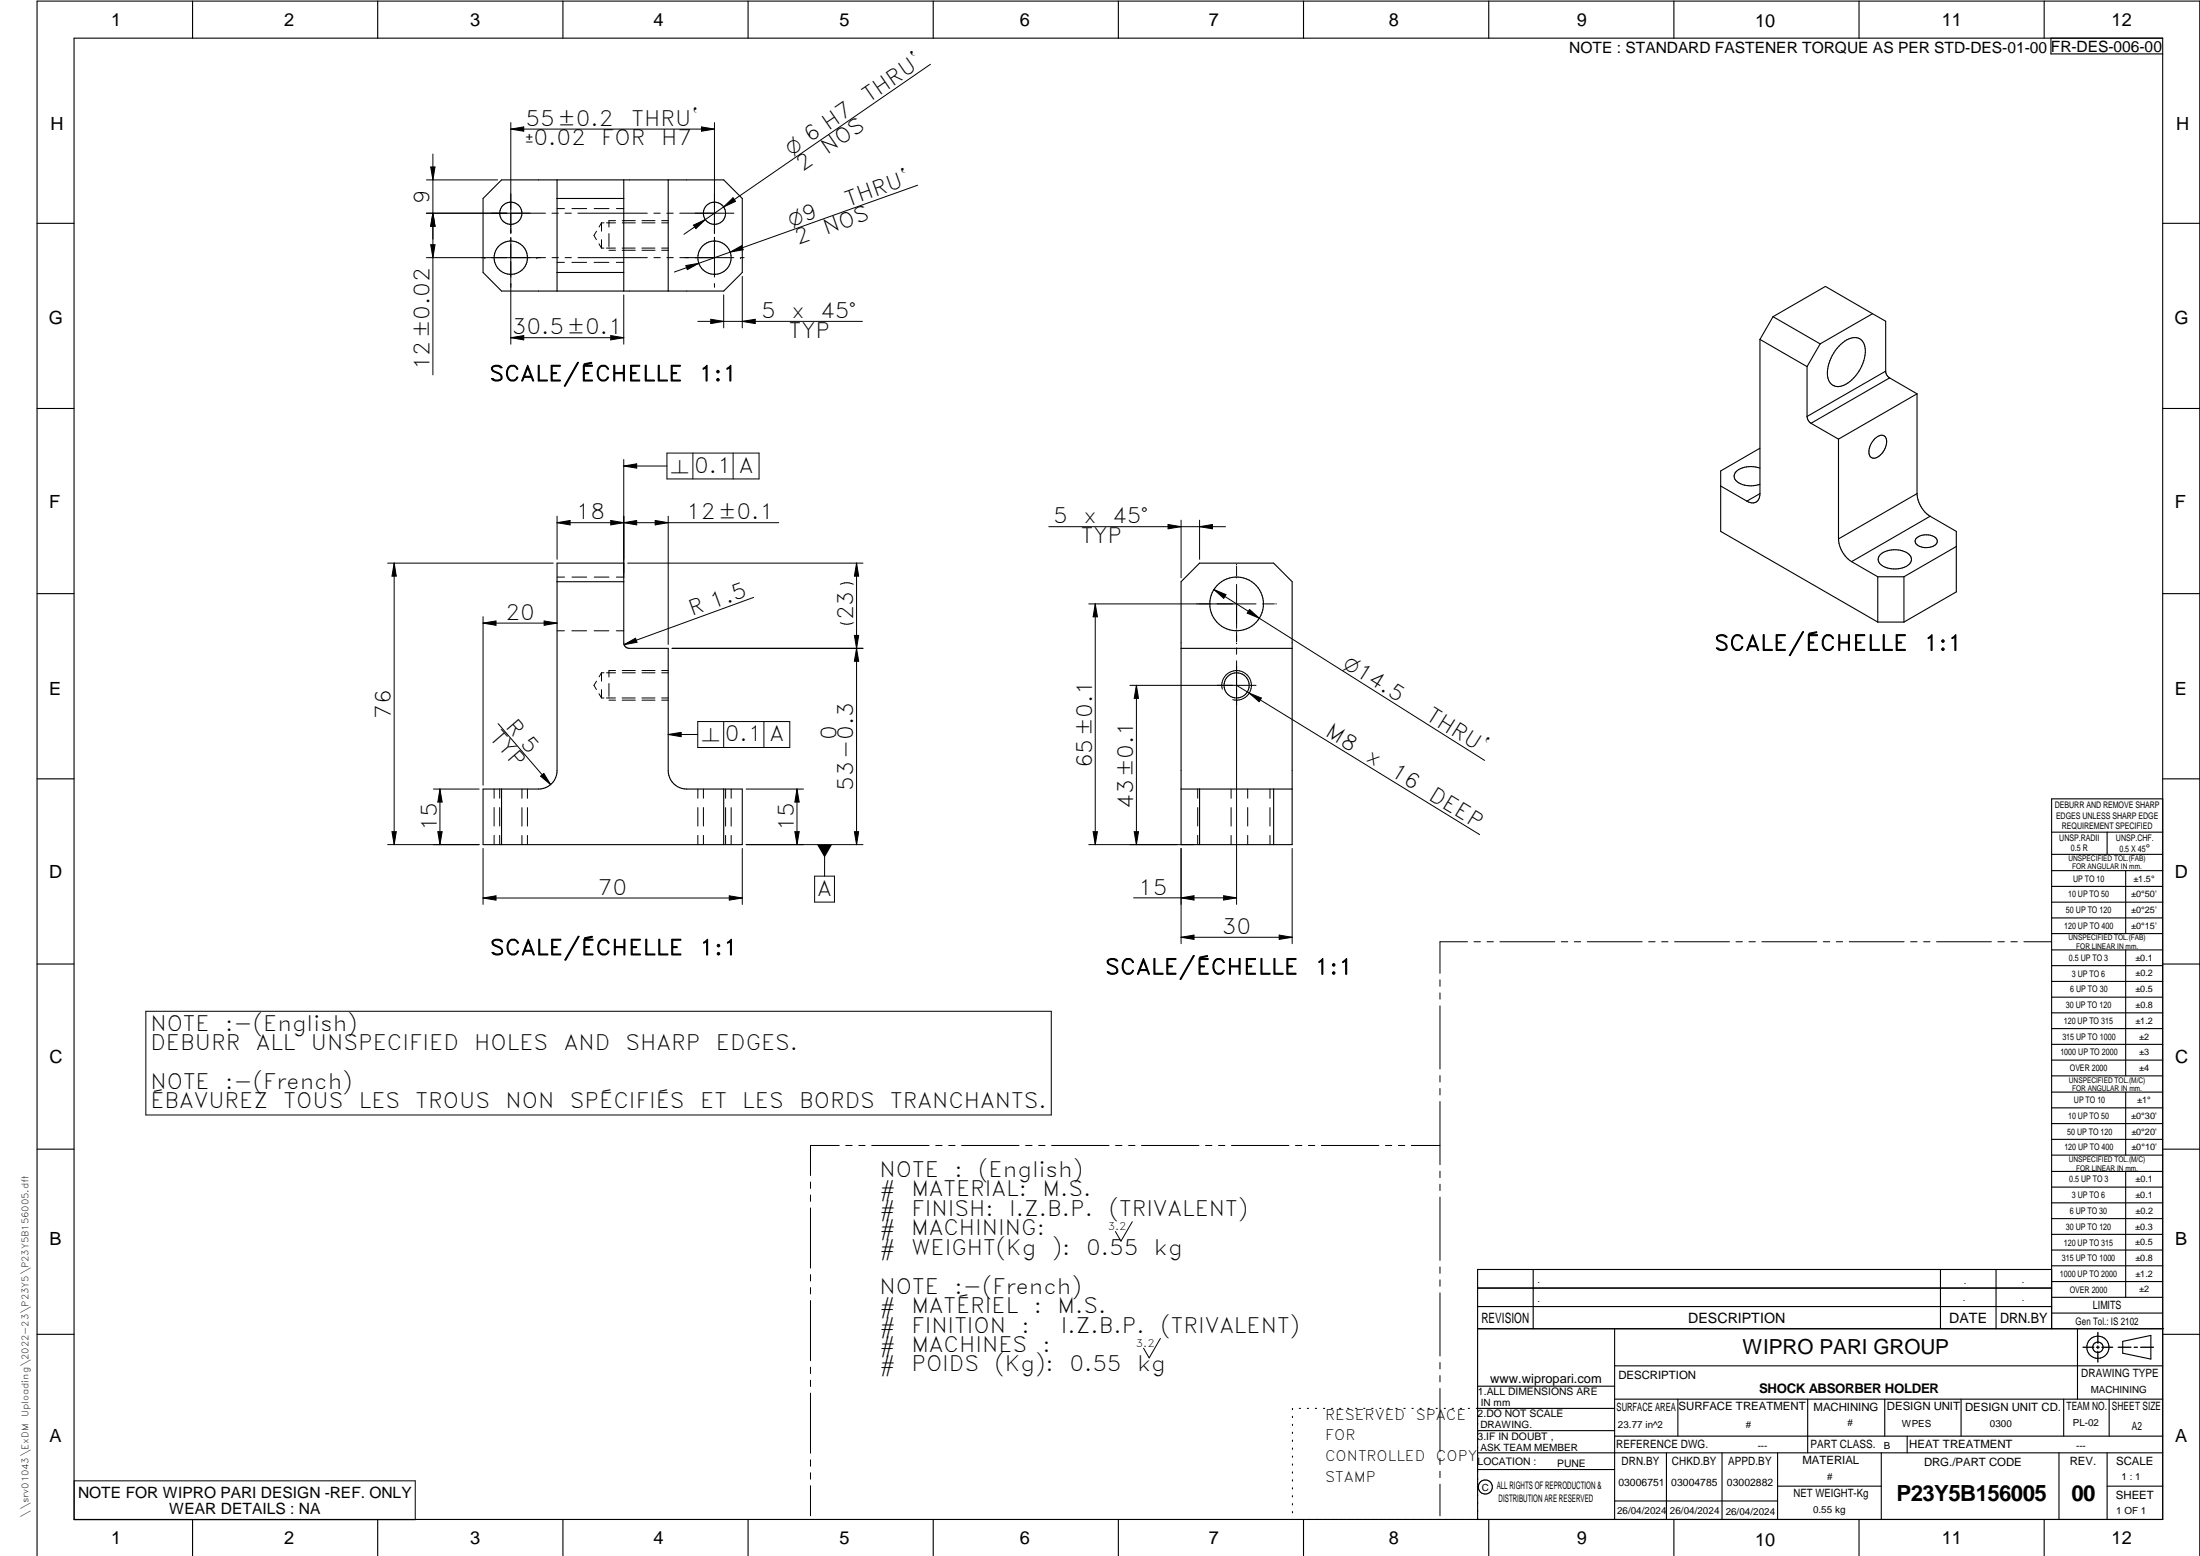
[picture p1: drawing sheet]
<svg xmlns="http://www.w3.org/2000/svg" width="594mm" height="420mm" viewBox="0 0 594 420" stroke-linecap="round" stroke-linejoin="round" font-family="sans-serif">
<g fill="none" stroke="#000" stroke-width=".3">
<path d="M20 10.3h564v400h-564zM52 .3v10M102 .3v10M152 .3v10M202 .3v10M252 .3v10M302 .3v10M352 .3v10M402 .3v10M452 .3v10M502 .3v10M552 .3v10"/>
<path d="M553.8 10.3v4.3h30.2M135.4 48.6h60l5 5v20l-5 5h-60l-5-5v-20zM150.4 53.6h18M150.4 48.6v30M168.4 53.6v25M168.4 48.6v5M180.4 48.6v30M10 60.3h10M150.4 73.6h18M584 60.3h10M475.2 91.7v41.6M475.2 91.7l12.8 7.3"/>
<path d="M478.8 85.5l-3.6 6.2M478.8 85.5l12.7 7.4M488 99v13.5M491.5 92.9l-3.5 6.1M497.1 93a4.6 4.6 0 0 1 5.1-1.5 4.7 4.7 0 0 1 1.3 5.2 10.3 10.3 0 0 1-6.7 7.7 2.99 2.99 0 0 1-3.3-3.5 11.5 11.5 0 0 1 3.6-7.9zM505.6 84.7l-14.1 8.2M505.6 84.7l3.6 2v13.5M505.6 84.7l-12.7-7.4-14.1 8.2M10 110.3h10M488 112.5l.2 .9 .8 .9M489 114.3l7.5 4.3M496.5 118.6v26.9"/>
<path d="M506.3 118.4a1.84 1.84 0 0 1 2.9-.3 4.5 4.5 0 0 1-3.2 5.6 1.62 1.62 0 0 1-1.3-2.1l.4-1.5zM509.2 100.2l-21.2 12.3M509.2 100.2l.4 1.2 .7 .6M510.3 102l7.4 4.3M510.3 102l-21.3 12.3M517.7 106.3v27M517.7 106.3l-21.2 12.3M584 110.3h10M464.6 131.2l7.1 4.1M475.2 126.4a6.3 6.3 0 0 0-6.7 1.3 2.02 2.02 0 0 0 1.5 2.9 7.3 7.3 0 0 0 5.2 .2M475.2 133.3l-3.5 2M475.2 133.3a2.15 2.15 0 0 1-1 2.3 2.15 2.15 0 0 1-2.5-.3"/>
<path d="M475.2 121l-10.6 6.2v16.3l42.5 24.5M517.7 133.3a7.9 7.9 0 0 0 3.5 6.1M517.7 133.3l-21.2 12.2M521.2 139.4l-21.2 12.3M521.2 139.4l7.1 4.1v16.3l-14.2 8.2M150.4 152.1h18v21.5l.2 .6 .7 .7 .6 .2h10.5v33a5 5 0 0 0 5 5h15v15h-70v-15h15a5 5 0 0 0 5-5zM150.4 157.1h18M323.9 152.1h20l5 5v71h-30v-71zM496.5 145.5a7.9 7.9 0 0 0 3.5 6.2M500 151.7l7.1 4M507.1 155.7h7M507.1 155.7v12.3"/>
<path d="M507.8 149.7a6.3 6.3 0 0 1 8 .3 1.9 1.9 0 0 1-1.1 3 6.5 6.5 0 0 1-7.2-.9l-.3-.7v-.7zM514.1 155.7v12.3M517.7 145.2a4.2 4.2 0 0 1 5.3 .4 1.47 1.47 0 0 1-1.3 2 4 4 0 0 1-4.5-1v-.6zM528.3 147.6l-14.2 8.1M10 160.3h10M318.9 175.1h30M507.1 168h7M584 160.3h10M10 210.3h10M135.4 213.1v15M195.4 213.1v15M318.9 213.1h30"/>
<path d="M323.9 213.1v15M343.9 213.1v15M584 215.7h-30v143.1M584 210.3h10M554 230.7h30M554 224.7h30M554 235.1h30M554 239.4h30M569 224.7v6M574 235.1v17M554 243.6h30M554 247.9h30"/>
<path d="M554 252.1h30M554 256.5h30M574 256.5v34M10 260.3h10M554 260.8h30M554 265h30M554 269.3h30M554 273.5h30M554 277.7h30M584 260.3h10M554 282h30M554 286.3h30"/>
<path d="M554 290.5h30M554 294.9h30M554 299.1h30M574 294.9v17M10 310.3h10M554 303.4h30M554 307.7h30M554 311.9h30M554 316.3h30M574 316.3v34M584 310.3h10M554 320.5h30"/>
<path d="M554 324.8h30M554 329.1h30M554 333.3h30M554 337.5h30M399 358.8h185.3M399 352.8h155M399 347.8h155M414 342.8v16M436 358.8v51.5M524 342.8v16M539 342.8v16M554 342.8h-155v67.5"/>
<path d="M554 341.8h30M554 346.1h30M554 350.3h30M554 354.6h30M561 358.8v19M10 360.3h10M399 374.3h37M436 368.8h148M436 377.8h148M453.1 377.8v10M488.1 377.8v14.5M508.9 377.8v10"/>
<path d="M529.6 377.8v10M557.3 377.8v10M569.5 377.8v10M573.2 362.2l7.6-1.6v6.4l-7.6-1.6zM584 360.3h10M349 380.3v.3M349 382.4v.4M349 384.6v.3M349 386.7v.4M349 388.9v.3M349 391v.4M349 393.2v.3"/>
<path d="M349 395.3v.3M349 397.4v.4M349 399.6v.3M350.9 380.3h.3M353 380.3h.3M355.2 380.3h.3M357.4 380.3h.3M359.6 380.3h.3M361.7 380.3h.3M363.9 380.3h.3M366.1 380.3h.3M368.3 380.3h.3"/>
<path d="M370.4 380.3h.3M372.6 380.3h.3M374.8 380.3h.3M376.9 380.3h.4M379.1 380.3h.3M381.3 380.3h.3M383.4 380.3h.4M385.6 380.3h.4M387.8 380.3h.3M390 380.3h.3M392.1 380.3h.4M394.3 380.3h.4"/>
<path d="M396.5 380.3h.3M399 396.8h37M399 392.3h185M399 386.3h37M436 387.8h148M436 380.3h-37.3M450 392.3v18M465 392.3v18M480 392.3v18M508 392.3v18M515 387.8v4.5M556 392.3v18"/>
<path d="M569 392.3v18M52 410.3v9.8M102 410.3v9.8M152 410.3v9.8M202 410.3v9.8M252 410.3v9.8M302 410.3v9.8M349 401.7v.4M349 403.9v.3M349 406v.4M349 408.2v.3M352 410.3v9.8"/>
<path d="M402 410.3v9.8M436 405.3h44M452 410.3v9.8M480 401.3h28M502 410.3v9.8M552 410.3v9.8M569 401.3h15M10 420.1v-419.8h584v419.8"/>
<circle cx="137.9" cy="57.6" r="3"/>
<circle cx="192.9" cy="57.6" r="3"/>
<circle cx="137.9" cy="69.6" r="4.5"/>
<circle cx="192.9" cy="69.6" r="4.5"/>
<circle cx="333.9" cy="163.1" r="7.3"/>
<circle cx="333.9" cy="185.1" r="3.4"/>
<circle cx="566.5" cy="363.8" r="1.4"/>
<circle cx="566.5" cy="363.8" r="3"/>
<circle cx="401.1" cy="401.5" r="1.91"/>
</g>
<g fill="none" stroke="#000" stroke-width=".27">
<path d="M251.3 17.4l-66.6 45.9M137.9 33.1v30M137.9 34.9l3.5-.6v1.1zM137.9 34.9h55M189.4 34.3l3.5 .6-3.5 .5zM192.9 33.1v30M115.1 48.6h19.3M116.3 45.1h1.2l-.6 3.5zM116.9 41.6v59.6M116.9 57.6l.6 3.5h-1.2zM147.3 57.6h-32.2M149 57.6h1.8"/>
<path d="M150.4 56.3h2M152.6 57.6h1.7M154.4 56.3h4M156.1 57.6h18.7M160.5 56.3h3.9M166.2 59.6h-1.8v1.7M166.4 56.3h2M168 59.6h3.5M173.3 59.6h3.6M176.6 57.6h1.7M178.7 59.6h1.7M180.1 57.6h1.7"/>
<path d="M183.6 57.6h14.6M195.4 55.9l2.5-2.5 .7 1zM247.8 50l-65.7 23.4M115.1 69.6h32.2M116.3 66.1h1.2l-.6 3.5zM130.9 69.6h.1M137.9 62.6h.1M137.9 76.6h.1M137.9 64.1v28.8M144.9 69.6h.1M149.1 69.6h1.7M150.4 70.8h2"/>
<path d="M152.6 69.6h1.7M154.4 70.8h4M156.1 69.6h18.7M160.4 70.8h4M161.1 62.4l-.7 1.2 .7 1.1M161.7 65.8l.7 1.2M162.4 60.2v2.2M162.4 64.7v2.3M162.4 67h.7M162.4 60.2l-.6 1.1M162.4 60.2h.7M163.8 60.2h2.4"/>
<path d="M164.4 67.6h1.8M164.4 63.1v3.5M166.2 67h-2.4M166.4 70.8h2M168 67h3.5M168 60.2h3.5M168 67.6h3.5M168.4 79.6v13.3M173.3 67h3.6M173.3 60.2h3.6M173.3 67.6h3.6M176.6 69.6h1.7"/>
<path d="M178.7 67h1.7M178.7 60.2h1.7M178.7 67.6h1.7M180.1 69.6h1.7M183.6 69.6h14.6M185.2 71.7l3.5-.6-3.1 1.7zM187.3 60.8l3.2-1.5-2.6 2.4zM192.9 64.1v10.7M192.9 62.6h.1M192.9 76.6h.1M192.9 76.7v.7M192.9 77.5v.1"/>
<path d="M195.4 79.6v8.9M197.2 68.1l3.1-1.8 .4 1.1zM199.9 69.6h.1M200.1 69.6h.7M200.4 74.6v13.9M200.9 69.6h.1M137.9 91.2h30.5M137.9 91.2l3.5-.6v1.2zM164.9 90.6l3.5 .6-3.5 .6zM188.4 86.8h44.5M191.9 86.2l3.5 .6-3.5 .6zM200.4 86.8l3.5-.6v1.2z"/>
<path d="M150.4 139.4v11.6M168.4 125.8l3.5-.6v1.2zM168.4 124.1v31.9M168.4 125.8h11.7M180.1 122.3h24.9v7h-24.9zM180.4 139.4v34.6M187.1 122.3v7M198 122.3v7M104.7 152.1h44.7M106.4 152.1l.6 3.5h-1.2zM106.4 152.1v76M150.4 141.1l3.5-.6v1.2z"/>
<path d="M150.4 141.1h59.9M150.4 155.8h2M154.4 155.8h4M160.5 155.8h3.9M164.9 140.5l7 1.2v-1.2l-7 1.2zM166.4 155.8h2M169.5 152.1h63.5M176.9 140.5l3.5 .6-3.5 .6zM230.4 157.8l-1.7-.4-1.8 .4M231.3 152.1l.6 3.5h-1.2zM231.3 152.1v76M283.2 142.2h47.7"/>
<path d="M315.4 141.6l3.5 .6-3.5 .6zM318.9 140.5v15.5M323.9 140.5v10.5M323.9 142.2l3.5-.6v1.2zM327.8 159.2l73.1 46.1M327.8 159.2l3.3 1.4-.7 1zM333.9 152.3v.2M333.9 152.8v2.8M333.9 155.9v.2M333.9 157.8v11.9M130.4 168.3h20M130.4 168.3l3.5-.6v1.1z"/>
<path d="M130.4 166.5v45.5M146.9 167.7l3.5 .6-3.5 .5zM150.4 170.3h2M154.4 170.3h4M160.4 170.3h4M166.4 170.3h2M168.5 174.1l3.1-1.8 .4 1.1zM181.5 175.1h51.5M203.5 161.3l-35 12.8M230.4 168.1l-1.7 .5-1.8-.5M230.7 171.6h1.2l-.6 3.5zM231.3 175.1l.6 3.5h-1.2z"/>
<path d="M294 163.1h45.2M295.8 163.1v65M295.8 163.1l.5 3.5h-1.1zM333.9 170.1v.1M333.9 170.6v2.7M333.9 173.7v.1M333.9 174.9v1.8M333.9 178.4v65.8M337.4 164.6l2.7 2.3-3.3-1.3zM340.9 163.1h.2M341.4 163.1h2.7M344.5 163.1h.2"/>
<path d="M134.5 195.4l14.2 16.5M161.1 183.9l-.7 1.2 .7 1.1M161.7 187.3l.7 1.2M162.4 181.7v2.2M162.4 186.2v2.3M162.4 188.5h.7M162.4 181.7l-.6 1.1M162.4 181.7h.7M163.8 188.5h2.4M163.8 181.7h2.4M164.4 189.1h1.8M164.4 184.6v3.4"/>
<path d="M166.2 181.1h-1.8v1.7M168 188.5h3.5M168 181.7h3.5M168 189.1h3.5M168 181.1h3.5M173.3 188.5h3.6M173.3 181.7h3.6M173.3 189.1h3.6M173.3 181.1h3.6M178.7 188.5h1.7M178.7 181.7h1.7M178.7 189.1h1.7"/>
<path d="M178.7 181.1h1.7M180.4 198.3h8M180.4 198.3l3.5-.5v1.1zM188.4 194.8h24.9v7h-24.9zM195.4 194.8v7M206.3 194.8v7M305.1 185.1h34.1M306.9 185.1v43M306.9 185.1l.5 3.5h-1.1zM330.1 186.1a4 4 0 0 1 3.5-5 4 4 0 0 1 4.3 4.3 4 4 0 0 1-5 3.5M333.9 185.1l65.7 40.3M337.3 187.2l3.3 1.3-.6 1z"/>
<path d="M117 213.1h12.4M118.8 213.1v15M118.8 213.1l.6 3.5h-1.2zM133.4 213.1v2.4M133.4 218.1v5M134.9 213.1v2.4M134.9 218.1v5M140.9 213.1v2.5M140.9 218.1v5M142.4 213.1v2.5M142.4 218.1v5M146 209.6l.8-.8 1.9 3.1z"/>
<path d="M188.4 213.1v2.4M188.4 218.1v5M189.9 213.1v2.4M189.9 218.1v5M195.9 213.1v2.5M195.9 218.1v5M197.4 213.1v2.5M197.4 218.1v5M201.5 213.1h15.5M215.2 213.1v15M215.2 213.1l.6 3.5h-1.2zM323.4 213.1v2.4"/>
<path d="M323.4 218.1v5M332.4 213.1v2.5M332.4 218.1v5M336.9 213.1v2.4M336.9 218.1v5M342.9 213.1v2.5M342.9 218.1v5M104.7 228.1h24.7M105.8 224.6h1.2l-.6 3.5zM118.2 224.6h1.2l-.6 3.5zM130.4 229.1v15.1M133.4 225.6v2.5"/>
<path d="M134.9 225.6v2.5M140.9 225.6v2.5M142.4 225.6v2.5M188.4 225.6v2.5M189.9 225.6v2.5M195.9 225.6v2.5M197.4 225.6v2.5M200.4 229.1v15.1M201.5 228.1h31.5M214.6 224.6h1.2l-.6 3.5zM220 236.6h5.3v7h-5.3zM222.7 228.1v8.5"/>
<path d="M230.7 224.6h1.2l-.6 3.5zM294 228.1h28.4M295.2 224.6h1.1l-.5 3.5zM306.3 224.6h1.1l-.5 3.5zM318.9 229.1v25.7M323.4 225.6v2.5M332.4 225.6v2.5M336.9 225.6v2.5M342.9 225.6v2.5M348.9 229.1v25.7M130.4 242.5h70M130.4 242.5l3.5-.6v1.2z"/>
<path d="M196.9 241.9l3.5 .6-3.5 .6zM306.1 242.4h27.8M318.9 253.1l3.5-.6v1.2zM318.9 253.1h30M318.9 242.4l3.5-.5v1.1zM330.4 241.9l3.5 .5-3.5 .6zM345.4 252.5l3.5 .6-3.5 .6zM396.3 254.3h-7.5v8.5M398 254.3h1.8M401.5 254.3h1.8M405 254.3h14.9M421.6 254.3h1.7"/>
<path d="M425.1 254.3h1.7M428.6 254.3h14.8M445.2 254.3h1.7M448.7 254.3h1.7M452.2 254.3h14.8M468.8 254.3h1.7M472.3 254.3h1.7M475.8 254.3h14.8M492.4 254.3h1.7M495.9 254.3h1.7M499.4 254.3h14.8M515.9 254.3h1.8"/>
<path d="M519.4 254.3h1.8M522.9 254.3h14.9M539.5 254.3h1.7M543 254.3h1.7M546.5 254.3h7.4M39.4 273.1h244.5v28h-244.5zM388.8 264.6v1.7M388.8 268.1v1.7M388.8 271.6v17M388.8 290.4v1.8M388.8 293.9v1.8M388.8 297.4v17.1"/>
<path d="M218.9 319.2v1.7M226.6 309.3h-7.7v8.1M228.4 309.3h1.7M231.9 309.3h1.7M235.4 309.3h15.5M252.7 309.3h1.7M256.2 309.3h1.7M259.7 309.3h15.5M277 309.3h1.7M280.5 309.3h1.7M284 309.3h15.5M301.2 309.3h1.8"/>
<path d="M304.8 309.3h1.7M308.2 309.3h15.6M325.5 309.3h1.8M329 309.3h1.8M332.5 309.3h15.6M349.8 309.3h1.8M353.3 309.3h1.7M356.8 309.3h15.5M374.1 309.3h1.7M377.6 309.3h1.7M381.1 309.3h7.7M388.8 316.3v1.7"/>
<path d="M388.8 319.8v1.7M218.9 322.7v1.7M218.9 326.2v16.2M305.7 329.9l-3 5.3-1.5-2.7M388.8 323.3v17M218.9 344.2v1.7M218.9 347.7v1.7M218.9 351.2v16.2M388.8 342.1v1.7M388.8 345.6v1.7M388.8 349.1v17.1M218.9 369.2v1.7"/>
<path d="M218.9 372.7v1.7M218.9 376.2v16.2M313.3 361.4l-3 5.3-1.5-2.7M388.8 367.9v1.8M388.8 371.4v1.7M388.8 374.9v17.1M20 399.9h92.1v10.5h-92.1zM218.9 394.2v1.7M218.9 397.7v1.7M388.8 393.8v1.7M388.8 397.3v1.7M218.9 401.2v8.1"/>
<path d="M388.8 400.8v8.5"/>
</g>
<path d="M566.5 359.8v2.9M562.5 363.8h2.9M566.1 363.8h.8M566.5 363.5v.7M566.5 364.9v2.9M567.6 363.8h2.9M572 363.8h3.4M576.3 363.8h.9M578.1 363.8h3.4" fill="none" stroke="#000" stroke-width=".36"/>
<g fill="#000">
<path d="M137.9 34.9l3.5-.6v1.1zM189.4 34.3l3.5 .6-3.5 .5zM116.3 45.1h1.2l-.6 3.5zM195.4 55.9l2.5-2.5 .7 1zM116.9 57.6l.6 3.5h-1.2zM116.3 66.1h1.2l-.6 3.5zM185.2 71.7l3.5-.6-3.1 1.7zM187.3 60.8l3.2-1.5-2.6 2.4zM197.2 68.1l3.1-1.8 .4 1.1zM137.9 91.2l3.5-.6v1.2zM164.9 90.6l3.5 .6-3.5 .6zM191.9 86.2l3.5 .6-3.5 .6z"/>
<path d="M200.4 86.8l3.5-.6v1.2zM168.4 125.8l3.5-.6v1.2zM106.4 152.1l.6 3.5h-1.2zM150.4 141.1l3.5-.6v1.2zM164.9 140.5l3.5 .6-3.5 .6zM168.4 141.1l3.5-.6v1.2zM176.9 140.5l3.5 .6-3.5 .6zM231.3 152.1l.6 3.5h-1.2zM315.4 141.6l3.5 .6-3.5 .6zM323.9 142.2l3.5-.6v1.2zM130.4 168.3l3.5-.6v1.1zM146.9 167.7l3.5 .6-3.5 .5z"/>
<path d="M168.5 174.1l3.1-1.8 .4 1.1zM231.3 175.1l.6 3.5h-1.2zM230.7 171.6h1.2l-.6 3.5zM295.8 163.1l.5 3.5h-1.1zM327.8 159.2l3.3 1.4-.7 1zM337.4 164.6l2.7 2.3-3.3-1.3zM180.4 198.3l3.5-.5v1.1zM306.9 185.1l.5 3.5h-1.1zM337.3 187.2l3.3 1.3-.6 1zM118.8 213.1l.6 3.5h-1.2zM146 209.6l.8-.8 1.9 3.1zM215.2 213.1l.6 3.5h-1.2z"/>
<path d="M105.8 224.6h1.2l-.6 3.5zM118.2 224.6h1.2l-.6 3.5zM214.6 224.6h1.2l-.6 3.5zM220.6 228.1h4.1l-2 3.5zM230.7 224.6h1.2l-.6 3.5zM295.2 224.6h1.1l-.5 3.5zM306.3 224.6h1.1l-.5 3.5zM130.4 242.5l3.5-.6v1.2zM196.9 241.9l3.5 .6-3.5 .6zM318.9 242.4l3.5-.5v1.1zM318.9 253.1l3.5-.6v1.2zM330.4 241.9l3.5 .5-3.5 .6z"/>
<path d="M345.4 252.5l3.5 .6-3.5 .6z"/>
</g>
<g font-size="6">
<text x="512.1" y="405.2">P23Y5B156005</text>
<text x="559.4" y="405.2">00</text>
</g>
<g font-size="5.7">
<text x="234.6" y="27.8" transform="rotate(-34 234.6 27.8)">THRU`</text>
<text x="141.9" y="34">55±0.2</text>
<text x="170.5" y="34">THRU`</text>
<text x="162.4" y="39.2">FOR</text>
<text x="178.5" y="39.2">H7</text>
<text x="223.4" y="41.9" transform="rotate(-34 223.4 41.9)">NOS</text>
<text x="216.7" y="46.5" transform="rotate(-34 216.7 46.5)">2</text>
<text x="116" y="55.1" transform="rotate(-90 116 55.1)">9</text>
<text x="229" y="55.8" transform="rotate(-20 229 55.8)">THRU`</text>
<text x="223.1" y="63.5" transform="rotate(-20 223.1 63.5)">NOS</text>
<text x="215.4" y="66.2" transform="rotate(-20 215.4 66.2)">2</text>
<text x="205.6" y="85.9">5</text>
<text x="213.7" y="85.9">x</text>
<text x="221.5" y="85.9">45°</text>
<text x="138.2" y="90.3">30.5±0.1</text>
<text x="213" y="91.2">TYP</text>
<text x="116" y="100" transform="rotate(-90 116 100)">12±0.02</text>
<text x="132.1" y="102.9">SCALE/ÉCHELLE</text>
<text x="188.7" y="102.9">1:1</text>
<text x="187.4" y="127.6">0.1 A</text>
<text x="155.5" y="140.3">18</text>
<text x="185.3" y="140.3">12±0.1</text>
<text x="284.4" y="141.3">5</text>
<text x="292.6" y="141.3">x</text>
<text x="300.3" y="141.3">45°</text>
<text x="291.9" y="146.6">TYP</text>
<text x="136.5" y="167.4">20</text>
<text x="186.8" y="166.5" transform="rotate(-20 186.8 166.5)">R 1.5</text>
<text x="230.4" y="167.5" transform="rotate(-90 230.4 167.5)">23</text>
<text x="462.9" y="175.6">SCALE/ÉCHELLE</text>
<text x="519.5" y="175.6">1:1</text>
<text x="105.6" y="194" transform="rotate(-90 105.6 194)">76</text>
<text x="136.3" y="196.2" transform="rotate(49 136.3 196.2)">R 5</text>
<text x="384.8" y="194.1" transform="rotate(32 384.8 194.1)">THRU`</text>
<text x="132" y="199.2" transform="rotate(49 132 199.2)">TYP</text>
<text x="195.8" y="200.1">0.1 A</text>
<text x="225.9" y="199.7" transform="rotate(-90 225.9 199.7)">0</text>
<text x="357.6" y="198.6" transform="rotate(31 357.6 198.6)">M8</text>
<text x="294.9" y="207.4" transform="rotate(-90 294.9 207.4)">65±0.1</text>
<text x="368.5" y="205.3" transform="rotate(31 368.5 205.3)">x</text>
<text x="375.2" y="209.4" transform="rotate(31 375.2 209.4)">16</text>
<text x="230.4" y="213.6" transform="rotate(-90 230.4 213.6)">53-0.3</text>
<text x="385.5" y="215.7" transform="rotate(31 385.5 215.7)">DEEP</text>
<text x="306" y="218.4" transform="rotate(-90 306 218.4)">43±0.1</text>
<text x="117.9" y="224.5" transform="rotate(-90 117.9 224.5)">15</text>
<text x="214.3" y="224.5" transform="rotate(-90 214.3 224.5)">15</text>
<text x="161.5" y="241.6">70</text>
<text x="220.7" y="241.8">A</text>
<text x="307.3" y="241.6">15</text>
<text x="132.3" y="257.9">SCALE/ÉCHELLE</text>
<text x="188.8" y="257.9">1:1</text>
<text x="330" y="252.2">30</text>
<text x="298.4" y="263.1">SCALE/ÉCHELLE</text>
<text x="355" y="263.1">1:1</text>
<text x="40.6" y="278.3">NOTE</text>
<text x="60.8" y="278.3">:-(English)</text>
<text x="40.6" y="283.6">DEBURR</text>
<text x="69.1" y="283.6">ALL</text>
<text x="83.9" y="283.6">UNSPECIFIED</text>
<text x="128.1" y="283.6">HOLES</text>
<text x="152.2" y="283.6">AND</text>
<text x="168.9" y="283.6">SHARP</text>
<text x="193.3" y="283.6">EDGES.</text>
<text x="40.6" y="294.1">NOTE</text>
<text x="40.6" y="299.3">ÉBAVUREZ</text>
<text x="60.8" y="294.1">:-(French)</text>
<text x="76.6" y="299.3">TOUS</text>
<text x="96.9" y="299.3">LES</text>
<text x="112.2" y="299.3">TROUS</text>
<text x="136.5" y="299.3">NON</text>
<text x="153.9" y="299.3">SPÉCIFIÉS</text>
<text x="189" y="299.3">ET</text>
<text x="200.5" y="299.3">LES</text>
<text x="215.8" y="299.3">BORDS</text>
<text x="240.4" y="299.3">TRANCHANTS.</text>
<text x="237.5" y="317.8">NOTE</text>
<text x="257.7" y="317.8">:</text>
<text x="264.2" y="317.8">(English)</text>
<text x="237.5" y="323.1">#</text>
<text x="246.1" y="323.1">MATERIAL:</text>
<text x="281.5" y="323.1">M.S.</text>
<text x="237.5" y="328.3">#</text>
<text x="246.1" y="328.3">FINISH:</text>
<text x="272.5" y="328.3">I.Z.B.P.</text>
<text x="299.4" y="328.3">(TRIVALENT)</text>
<text x="237.5" y="333.6">#</text>
<text x="246.1" y="333.6">MACHINING:</text>
<text x="237.5" y="338.8">#</text>
<text x="246.1" y="338.8">WEIGHT(Kg</text>
<text x="284" y="338.8">):</text>
<text x="293.3" y="338.8">0.55</text>
<text x="311.6" y="338.8">kg</text>
<text x="237.5" y="349.3">NOTE</text>
<text x="257.7" y="349.3">:-(French)</text>
<text x="237.5" y="354.6">#</text>
<text x="237.5" y="359.8">#</text>
<text x="246.1" y="354.6">MATÉRIEL</text>
<text x="246.1" y="359.8">FINITION</text>
<text x="275.9" y="359.8">:</text>
<text x="279.2" y="354.6">:</text>
<text x="285.6" y="354.6">M.S.</text>
<text x="286.5" y="359.8">I.Z.B.P.</text>
<text x="313.4" y="359.8">(TRIVALENT)</text>
<text x="237.5" y="365.1">#</text>
<text x="246.1" y="365.1">MACHINES</text>
<text x="281.6" y="365.1">:</text>
<text x="237.5" y="370.3">#</text>
<text x="246.1" y="370.3">POIDS</text>
<text x="268.6" y="370.3">(Kg):</text>
<text x="288.8" y="370.3">0.55</text>
<text x="307.1" y="370.3">kg</text>
</g>
<text font-size="5.6" x="470.5" y="365.5">WIPRO PARI GROUP</text>
<g font-size="5.4">
<text x="141.9" y="39.2">u0.02</text>
<text x="213.7" y="42.2" transform="rotate(-34 213.7 42.2)">O 6 H7</text>
<text x="213.7" y="61.3" transform="rotate(-20 213.7 61.3)">O9</text>
<text x="181.2" y="127.6">n</text>
<text x="362.4" y="180" transform="rotate(32 362.4 180)">O14.5</text>
<text x="189.5" y="200.1">n</text>
</g>
<g font-size="4.9">
<text x="30" y="7">1</text>
<text x="76.7" y="7">2</text>
<text x="127" y="7">3</text>
<text x="176.5" y="7">4</text>
<text x="226.7" y="7">5</text>
<text x="275.4" y="7">6</text>
<text x="326.4" y="7">7</text>
<text x="375" y="7">8</text>
<text x="425.8" y="7">9</text>
<text x="473.9" y="7.4">10</text>
<text x="524.3" y="7">11</text>
<text x="570.2" y="7">12</text>
<text x="13.6" y="35.2">H</text>
<text x="587.6" y="35.2">H</text>
<text x="13.2" y="87.5">G</text>
<text x="587.2" y="87.5">G</text>
<text x="13.3" y="137.1">F</text>
<text x="587.3" y="137.1">F</text>
<text x="13.3" y="187.6">E</text>
<text x="587.3" y="187.6">E</text>
<text x="13.3" y="237">D</text>
<text x="587.3" y="237">D</text>
<text x="13.4" y="287.1">C</text>
<text x="587.4" y="287.1">C</text>
<text x="13.4" y="336.3">B</text>
<text x="587.4" y="336.3">B</text>
<text x="13.4" y="389.3">A</text>
<text x="587.4" y="389.3">A</text>
<text x="30" y="417">1</text>
<text x="76.7" y="417">2</text>
<text x="127" y="417">3</text>
<text x="176.5" y="417">4</text>
<text x="226.7" y="417">5</text>
<text x="275.4" y="417">6</text>
<text x="326.4" y="417">7</text>
<text x="375" y="417">8</text>
<text x="425.8" y="417">9</text>
<text x="473.9" y="417.4">10</text>
<text x="524.3" y="417">11</text>
<text x="570.2" y="417">12</text>
</g>
<g font-size="4.2">
<text x="423.7" y="14.3">NOTE : STANDARD FASTENER TORQUE AS PER STD-DES-01-00</text>
<text x="553.8" y="14">FR-DES-006-00</text>
<text x="21.1" y="404.4">NOTE FOR WIPRO PARI DESIGN -REF. ONLY</text>
<text x="45.7" y="408.9">WEAR DETAILS : NA</text>
</g>
<g font-size="3.9">
<text x="357.8" y="383.4">RESERVED</text>
<text x="382.3" y="383.4">SPACE</text>
<text x="357.8" y="388.9">FOR</text>
<text x="357.8" y="394.5">CONTROLLED</text>
<text x="387.8" y="394.5">COPY</text>
<text x="357.8" y="400.1">STAMP</text>
</g>
<g font-size="3.8">
<text x="400.1" y="357.1">REVISION</text>
<text x="455.9" y="357.1">DESCRIPTION</text>
<text x="526.4" y="357.1">DATE</text>
<text x="540.1" y="357.1">DRN.BY</text>
</g>
<text font-size="3.6" x="475" y="376.2">SHOCK ABSORBER HOLDER</text>
<text font-size="3.5" x="402.4" y="373.3">www.wipropari.com</text>
<g font-size="3.1">
<text x="565.2" y="353.5">LIMITS</text>
<text x="562" y="371.7">DRAWING TYPE</text>
<text x="437" y="372.3">DESCRIPTION</text>
<text x="436.5" y="380.9">SURFACE AREA</text>
<text x="453.3" y="380.9">SURFACE TREATMENT</text>
<text x="489.7" y="380.9">MACHINING</text>
<text x="509.5" y="380.9">DESIGN UNIT</text>
<text x="530.6" y="380.9">DESIGN UNIT CD.</text>
<text x="558" y="380.7">TEAM NO.</text>
<text x="570.3" y="380.7">SHEET SIZE</text>
<text x="575.6" y="386.1">A2</text>
<text x="436.4" y="391.1">REFERENCE DWG.</text>
<text x="437.9" y="395.5">DRN.BY</text>
<text x="451.5" y="395.5">CHKD.BY</text>
<text x="466.6" y="395.5">APPD.BY</text>
<text x="486.7" y="395.4">MATERIAL</text>
<text x="488.9" y="391">PART CLASS.</text>
<text x="515.6" y="391">HEAT TREATMENT</text>
<text x="519.6" y="395.9">DRG./PART CODE</text>
<text x="558.9" y="395.6">REV.</text>
<text x="571.4" y="395.6">SCALE</text>
<text x="484.3" y="404.3">NET WEIGHT-Kg</text>
<text x="571.4" y="404.7">SHEET</text>
</g>
<text font-size="3" x="579.5" y="230.1">°</text>
<g font-size="2.8">
<text x="299.1" y="332.1">3.2</text>
<text x="560.5" y="357.7">Gen Tol.: IS 2102</text>
<text x="306.7" y="363.6">3.2</text>
<text x="399.1" y="376.7">1.ALL DIMENSIONS ARE</text>
<text x="399" y="382.7">2.DO NOT SCALE</text>
<text x="399" y="388.7">3.IF IN DOUBT ,</text>
<text x="399" y="395.5">LOCATION :</text>
<text x="420.5" y="396">PUNE</text>
<text x="437" y="401.3">03006751</text>
<text x="451.3" y="401.2">03004785</text>
<text x="466.3" y="401.3">03002882</text>
<text x="404.2" y="402">ALL RIGHTS OF REPRODUCTION &amp;</text>
<text x="404.7" y="405.4">DISTRIBUTION ARE RESERVED</text>
</g>
<g font-size="2.7">
<text x="564.6" y="376.2">MACHINING</text>
<text x="399.9" y="379.7">IN mm</text>
<text x="399.8" y="385.7">DRAWING.</text>
<text x="436.9" y="385.5">23.77 in^2</text>
<text x="471.4" y="385.6">#</text>
<text x="498.9" y="385.1">#</text>
<text x="513.6" y="385.3">WPES</text>
<text x="537.3" y="385.2">0300</text>
<text x="559.7" y="385.2">PL-02</text>
<text x="399.8" y="391.8">ASK TEAM MEMBER</text>
<text x="474.7" y="391.2">---</text>
<text x="508.7" y="391.2">B</text>
<text x="560.7" y="391.2">---</text>
<text x="493.4" y="399.6">#</text>
<text x="572.9" y="399.8">1 : 1</text>
<text x="400.1" y="402.5">C</text>
<text x="436.7" y="408.7">26/04/2024</text>
<text x="450.9" y="408.8">26/04/2024</text>
<text x="466" y="409">26/04/2024</text>
<text x="489.6" y="408.5">0.55 kg</text>
<text x="571.5" y="408.7">1 OF 1</text>
</g>
<g font-size="2.5">
<text x="559.2" y="229.9">0.5 R</text>
<text x="572.3" y="230.1">0.5 X 45</text>
<text x="559.4" y="323.5">3 UP TO 6</text>
<text x="558.9" y="327.8">6 UP TO 30</text>
<text x="557.8" y="332">30 UP TO 120</text>
<text x="415.2" y="346.4">.</text>
<text x="530.3" y="346.6">.</text>
<text x="545.9" y="346.4">.</text>
<text x="415.2" y="351.5">.</text>
<text x="530.1" y="351.3">.</text>
<text x="545.9" y="351.4">.</text>
</g>
<g font-size="2.4">
<text x="554.9" y="218.3">DEBURR AND REMOVE SHARP</text>
<text x="555.2" y="221.1">EDGES UNLESS SHARP EDGE</text>
<text x="556.1" y="227.2">UNSP.RADII</text>
<text x="556.8" y="223.8">REQUIREMENT SPECIFIED</text>
<text x="571.4" y="227">UNSP.CHF.</text>
<text x="559.8" y="238">UP TO 10</text>
<text x="576.1" y="238.1">±1.5°</text>
<text x="558.5" y="242.3">10 UP TO 50</text>
<text x="575.5" y="242.3">±0°50'</text>
<text x="557.4" y="250.8">120 UP TO 400</text>
<text x="557.9" y="246.5">50 UP TO 120</text>
<text x="575.5" y="250.8">±0°15'</text>
<text x="575.5" y="246.6">±0°25'</text>
<text x="558.7" y="259.4">0.5 UP TO 3</text>
<text x="559.5" y="263.7">3 UP TO 6</text>
<text x="576.6" y="259.4">±0.1</text>
<text x="576.6" y="263.7">±0.2</text>
<text x="559" y="268">6 UP TO 30</text>
<text x="576.6" y="268">±0.5</text>
<text x="557.9" y="272.2">30 UP TO 120</text>
<text x="576.6" y="272.2">±0.8</text>
<text x="556.9" y="280.7">315 UP TO 1000</text>
<text x="557.3" y="276.5">120 UP TO 315</text>
<text x="576.6" y="276.5">±1.2</text>
<text x="577.7" y="280.7">±2</text>
<text x="556.4" y="284.9">1000 UP TO 2000</text>
<text x="577.6" y="285">±3</text>
<text x="558.9" y="289.2">OVER 2000</text>
<text x="577.7" y="289.3">±4</text>
<text x="560" y="297.9">UP TO 10</text>
<text x="577.1" y="297.9">±1°</text>
<text x="558.5" y="302.1">10 UP TO 50</text>
<text x="575.5" y="302.2">±0°30'</text>
<text x="557.5" y="310.6">120 UP TO 400</text>
<text x="558.2" y="306.4">50 UP TO 120</text>
<text x="575.5" y="310.6">±0°10'</text>
<text x="575.5" y="306.4">±0°20'</text>
<text x="558.8" y="319.2">0.5 UP TO 3</text>
<text x="576.6" y="323.5">±0.1</text>
<text x="576.6" y="319.3">±0.1</text>
<text x="576.7" y="327.8">±0.2</text>
<text x="576.6" y="332">±0.3</text>
<text x="556.8" y="340.6">315 UP TO 1000</text>
<text x="557.3" y="336.3">120 UP TO 315</text>
<text x="576.6" y="336.3">±0.5</text>
<text x="576.6" y="340.6">±0.8</text>
<text x="556.2" y="344.8">1000 UP TO 2000</text>
<text x="576.6" y="344.8">±1.2</text>
<text x="558.9" y="349">OVER 2000</text>
<text x="577.7" y="349">±2</text>
<text x="7.7" y="382.7" transform="rotate(-90 7.7 382.7)">Uploading\2022-23\P23Y5\P23Y5B156005.dft</text>
<text x="7.7" y="409.9" transform="rotate(-90 7.7 409.9)">\\srv01043\ExDM</text>
</g>
<g font-size="2.1">
<text x="558.6" y="232.4">UNSPECIFIED TOL.(FAB)</text>
<text x="559.5" y="234.8">FOR ANGULAR IN mm.</text>
<text x="558.6" y="254">UNSPECIFIED TOL.(FAB)</text>
<text x="560.7" y="256.3">FOR LINEAR IN mm.</text>
<text x="558.7" y="292.4">UNSPECIFIED TOL.(M/C)</text>
<text x="559.6" y="294.7">FOR ANGULAR IN mm.</text>
<text x="558.7" y="313.8">UNSPECIFIED TOL.(M/C)</text>
<text x="560.6" y="316.2">FOR LINEAR IN mm.</text>
</g>
</svg>
